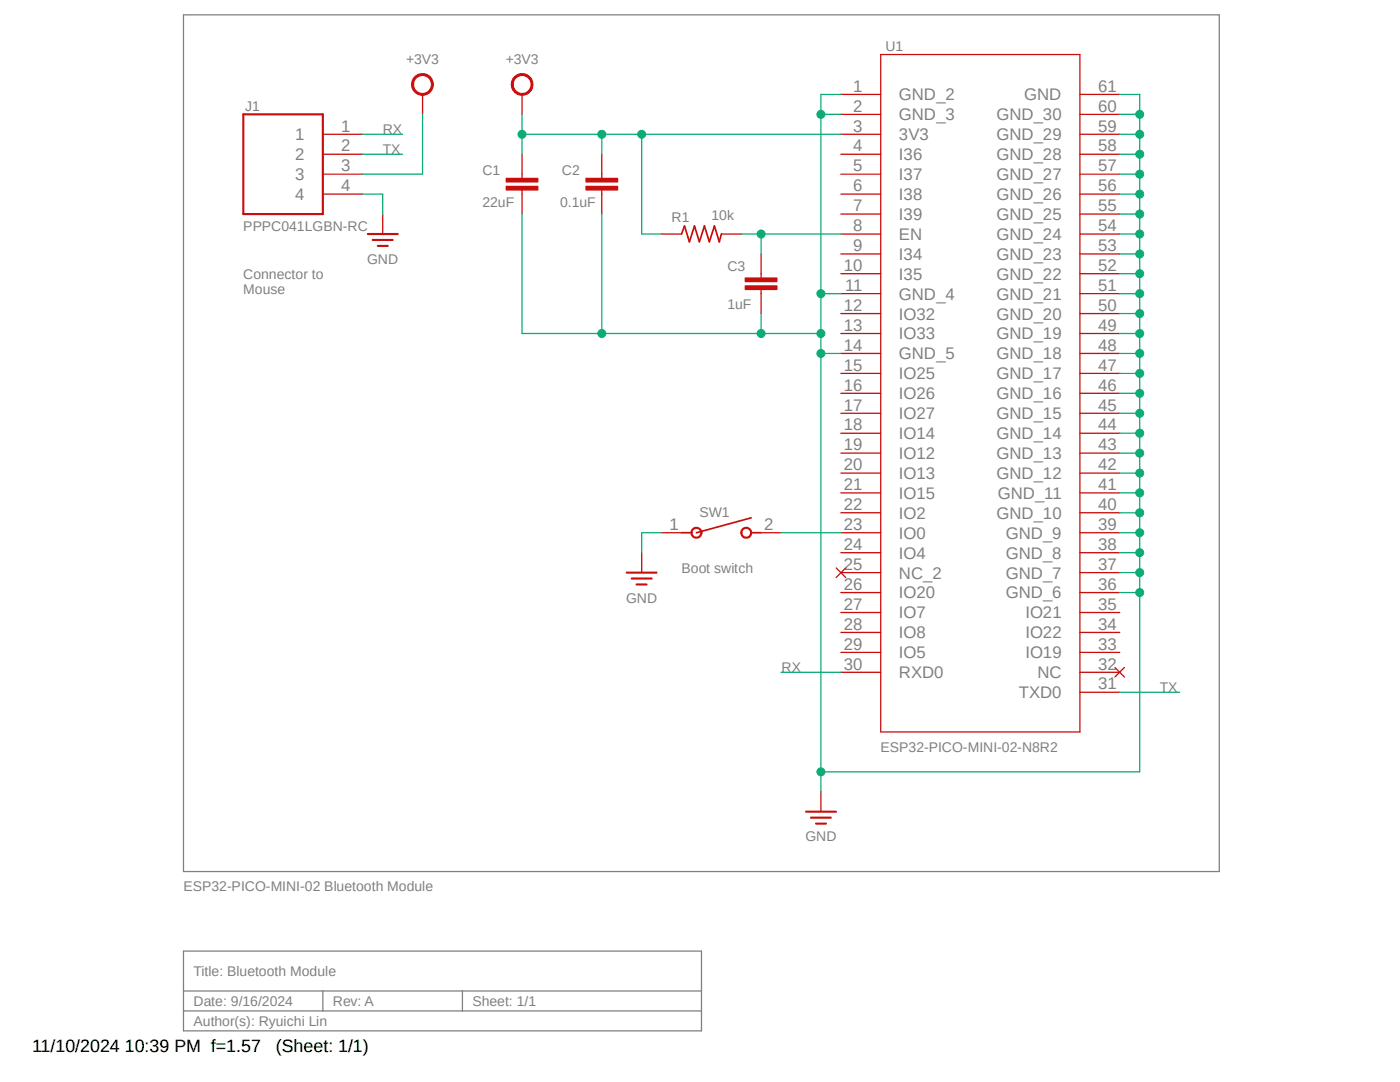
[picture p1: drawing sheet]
<svg xmlns="http://www.w3.org/2000/svg" width="279mm" height="216mm" viewBox="0 0 279 216" stroke-linecap="round" stroke-linejoin="round" font-family="sans-serif">
<path d="M35.8 2.8l207.7 203.1M243.5 2.8l-207.7 203.1" fill="none" stroke="#fff" stroke-width=".2"/>
<path d="M36.6 3h206.7v170.9h-206.7zM36.6 189.8h103.4v15.9h-103.4zM36.6 197.7h103.4M64.4 197.7v4M92.3 197.7v4M36.6 201.7h103.4" fill="none" stroke="#808080" stroke-width=".25"/>
<path d="M104.2 34.8v.8M104.2 37.9v.8" fill="none" stroke="#c90d0c" stroke-width=".25"/>
<path d="M101 37.2h6.4v.7h-6.4z" fill-rule="evenodd" fill="#c90d0c"/>
<path d="M101 37.2h6.4v.7h-6.4z" fill="none" stroke="#c90d0c" stroke-width=".2"/>
<path d="M101 35.6h6.4v.7h-6.4z" fill-rule="evenodd" fill="#c90d0c"/>
<path d="M101 35.6h6.4v.7h-6.4z" fill="none" stroke="#c90d0c" stroke-width=".2"/>
<path d="M104.2 30.8v4M104.2 38.7v4M120.1 34.8v.8M120.1 37.9v.8" fill="none" stroke="#c90d0c" stroke-width=".25"/>
<path d="M116.9 37.2h6.4v.7h-6.4z" fill-rule="evenodd" fill="#c90d0c"/>
<path d="M116.9 37.2h6.4v.7h-6.4z" fill="none" stroke="#c90d0c" stroke-width=".2"/>
<path d="M116.9 35.6h6.4v.7h-6.4z" fill-rule="evenodd" fill="#c90d0c"/>
<path d="M116.9 35.6h6.4v.7h-6.4z" fill="none" stroke="#c90d0c" stroke-width=".2"/>
<path d="M120.1 30.8v4M120.1 38.7v4M151.9 54.6v.8M151.9 57.8v.8" fill="none" stroke="#c90d0c" stroke-width=".25"/>
<path d="M148.7 57h6.4v.8h-6.4z" fill-rule="evenodd" fill="#c90d0c"/>
<path d="M148.7 57h6.4v.8h-6.4z" fill="none" stroke="#c90d0c" stroke-width=".2"/>
<path d="M148.7 55.5h6.4v.7h-6.4z" fill-rule="evenodd" fill="#c90d0c"/>
<path d="M148.7 55.5h6.4v.7h-6.4z" fill="none" stroke="#c90d0c" stroke-width=".2"/>
<g fill="none" stroke="#c90d0c" stroke-width=".25">
<path d="M167.8 18.8h8M175.8 10.9h39.7v135.1h-39.7zM215.5 18.8h8M64.4 26.8h8M64.4 30.8h8M64.4 34.8h8M64.4 38.7h8M167.8 26.8h8M167.8 30.8h8M167.8 34.8h8M167.8 38.7h8M167.8 22.8h8"/>
<path d="M215.5 26.8h8M215.5 30.8h8M215.5 34.8h8M215.5 38.7h8M215.5 22.8h8M76.4 42.7v4M132 46.7h4M144 46.7h4M151.9 50.7v3.9M151.9 58.6v4M167.8 46.7h8M167.8 42.7h8"/>
<path d="M167.8 50.7h8M167.8 54.6h8M167.8 58.6h8M215.5 46.7h8M215.5 42.7h8M215.5 50.7h8M215.5 54.6h8M215.5 58.6h8M167.8 62.6h8M167.8 66.5h8M167.8 70.5h8M167.8 74.5h8"/>
<path d="M167.8 78.5h8M215.5 62.6h8M215.5 66.5h8M215.5 70.5h8M215.5 74.5h8M215.5 78.5h8M167.8 82.5h8M167.8 86.4h8M167.8 90.4h8M167.8 94.4h8M167.8 98.3h8M215.5 82.5h8"/>
<path d="M215.5 86.4h8M215.5 90.4h8M215.5 94.4h8M215.5 98.3h8M132 106.3h4M151.9 106.3h4M166.9 113.3l1.9 1.9M167.8 106.3h8M167.8 102.3h8M167.8 110.3h8M167.8 114.3h8M167.8 118.2h8"/>
<path d="M168.8 113.3l-1.9 1.9M215.5 106.3h8M215.5 102.3h8M215.5 110.3h8M215.5 114.3h8M215.5 118.2h8M167.8 122.2h8M167.8 126.2h8M167.8 130.2h8M167.8 134.2h8M215.5 122.2h8M215.5 126.2h8"/>
<path d="M215.5 130.2h8M215.5 134.2h8M215.5 138.1h8M222.5 133.2l1.9 1.9M224.4 133.2l-1.9 1.9M163.8 158v4"/>
</g>
<path d="M136 46.7l.6-1.6 1 3.2 1-3.2 1 3.2 1-3.2 1 3.2 1-3.2 1 3.2 .4-1.6M136 106.3h2M149.9 106.3h2M149.9 103.3l-10.9 3" fill="none" stroke="#c90d0c" stroke-width=".34"/>
<g fill="none" stroke="#c90d0c" stroke-width=".42">
<path d="M48.6 22.8h15.8v19.9h-15.8zM73.4 46.7h6M74.4 47.9h4M75.4 49.1h2M160.9 162h5.9M161.8 163.2h4M162.9 164.3h1.9"/>
<circle cx="139" cy="106.3" r="1.01"/>
<circle cx="148.9" cy="106.3" r="1"/>
</g>
<path d="M82.9 15.2a2.18 2.18 0 0 1 3.4 .7 2.18 2.18 0 0 1-1.5 3.1 2.18 2.18 0 0 1-2.7-2.2h.4a1.78 1.78 0 0 1 2.5-1.6 1.78 1.78 0 0 1 .7 2.8 1.78 1.78 0 0 1-2.9-.2l-.3-1h-.4l.4-1.1z" fill-rule="evenodd" fill="#c90d0c"/>
<path d="M82.9 15.2a2.18 2.18 0 0 1 3.4 .7 2.18 2.18 0 0 1-1.5 3.1 2.18 2.18 0 0 1-2.7-2.2h.4a1.78 1.78 0 0 1 2.5-1.6 1.78 1.78 0 0 1 .7 2.8 1.78 1.78 0 0 1-2.9-.2l-.3-1h-.4l.4-1.1z" fill="none" stroke="#c90d0c" stroke-width=".2"/>
<path d="M84.3 18.8v4" fill="none" stroke="#c90d0c" stroke-width=".25"/>
<path d="M102.8 15.2a2.18 2.18 0 0 1 3.4 .7 2.18 2.18 0 0 1-1.5 3.1 2.18 2.18 0 0 1-2.7-2.2h.4a1.79 1.79 0 0 1 2.5-1.6 1.79 1.79 0 0 1 .5 2.9 1.79 1.79 0 0 1-2.9-.7l-.1-.6h-.4l.4-1.1z" fill-rule="evenodd" fill="#c90d0c"/>
<path d="M102.8 15.2a2.18 2.18 0 0 1 3.4 .7 2.18 2.18 0 0 1-1.5 3.1 2.18 2.18 0 0 1-2.7-2.2h.4a1.79 1.79 0 0 1 2.5-1.6 1.79 1.79 0 0 1 .5 2.9 1.79 1.79 0 0 1-2.9-.7l-.1-.6h-.4l.4-1.1z" fill="none" stroke="#c90d0c" stroke-width=".2"/>
<path d="M104.2 18.8v4M128.1 110.3v4" fill="none" stroke="#c90d0c" stroke-width=".25"/>
<path d="M125.1 114.3h5.9M126.1 115.4h3.9M127 116.6h2" fill="none" stroke="#c90d0c" stroke-width=".42"/>
<g fill="none" stroke="#0dab76" stroke-width=".25">
<path d="M167.8 18.8h-4v139.2M223.5 18.8h4v135.2h-63.7M72.4 38.7h4v4M163.8 22.8h4M223.5 38.7h4M223.5 22.8h4M223.5 26.8h4M223.5 30.8h4M223.5 34.8h4M104.2 42.7v23.8h59.6M120.1 42.7v23.8M163.8 58.6h4"/>
<path d="M223.5 42.7h4M223.5 46.7h4M223.5 50.7h4M223.5 54.6h4M223.5 58.6h4M151.9 62.6v3.9M163.8 70.5h4M223.5 62.6h4M223.5 66.5h4M223.5 70.5h4M223.5 74.5h4M223.5 78.5h4"/>
<path d="M223.5 82.5h4M223.5 86.4h4M223.5 90.4h4M223.5 94.4h4M223.5 98.3h4M223.5 102.3h4M223.5 106.3h4M223.5 110.3h4M223.5 114.3h4M223.5 118.2h4"/>
</g>
<circle cx="163.8" cy="22.8" r=".8" fill="#0dab76"/>
<circle cx="163.8" cy="22.8" r=".8" fill="none" stroke="#0dab76" stroke-width=".2"/>
<circle cx="163.8" cy="58.6" r=".8" fill="#0dab76"/>
<circle cx="163.8" cy="58.6" r=".8" fill="none" stroke="#0dab76" stroke-width=".2"/>
<circle cx="163.8" cy="66.6" r=".8" fill="#0dab76"/>
<circle cx="163.8" cy="66.6" r=".8" fill="none" stroke="#0dab76" stroke-width=".2"/>
<circle cx="163.8" cy="70.5" r=".8" fill="#0dab76"/>
<circle cx="163.8" cy="70.5" r=".8" fill="none" stroke="#0dab76" stroke-width=".2"/>
<circle cx="163.8" cy="154" r=".8" fill="#0dab76"/>
<circle cx="163.8" cy="154" r=".8" fill="none" stroke="#0dab76" stroke-width=".2"/>
<circle cx="227.5" cy="118.2" r=".8" fill="#0dab76"/>
<circle cx="227.5" cy="118.2" r=".8" fill="none" stroke="#0dab76" stroke-width=".2"/>
<circle cx="227.5" cy="114.3" r=".8" fill="#0dab76"/>
<circle cx="227.5" cy="114.3" r=".8" fill="none" stroke="#0dab76" stroke-width=".2"/>
<circle cx="227.5" cy="110.3" r=".8" fill="#0dab76"/>
<circle cx="227.5" cy="110.3" r=".8" fill="none" stroke="#0dab76" stroke-width=".2"/>
<circle cx="227.5" cy="106.3" r=".8" fill="#0dab76"/>
<circle cx="227.5" cy="106.3" r=".8" fill="none" stroke="#0dab76" stroke-width=".2"/>
<circle cx="227.5" cy="102.3" r=".8" fill="#0dab76"/>
<circle cx="227.5" cy="102.3" r=".8" fill="none" stroke="#0dab76" stroke-width=".2"/>
<circle cx="227.5" cy="98.3" r=".8" fill="#0dab76"/>
<circle cx="227.5" cy="98.3" r=".8" fill="none" stroke="#0dab76" stroke-width=".2"/>
<circle cx="227.5" cy="94.4" r=".8" fill="#0dab76"/>
<circle cx="227.5" cy="94.4" r=".8" fill="none" stroke="#0dab76" stroke-width=".2"/>
<circle cx="227.5" cy="90.4" r=".8" fill="#0dab76"/>
<circle cx="227.5" cy="90.4" r=".8" fill="none" stroke="#0dab76" stroke-width=".2"/>
<circle cx="227.5" cy="86.4" r=".8" fill="#0dab76"/>
<circle cx="227.5" cy="86.4" r=".8" fill="none" stroke="#0dab76" stroke-width=".2"/>
<circle cx="227.5" cy="82.5" r=".8" fill="#0dab76"/>
<circle cx="227.5" cy="82.5" r=".8" fill="none" stroke="#0dab76" stroke-width=".2"/>
<circle cx="227.5" cy="78.5" r=".8" fill="#0dab76"/>
<circle cx="227.5" cy="78.5" r=".8" fill="none" stroke="#0dab76" stroke-width=".2"/>
<circle cx="227.5" cy="74.5" r=".8" fill="#0dab76"/>
<circle cx="227.5" cy="74.5" r=".8" fill="none" stroke="#0dab76" stroke-width=".2"/>
<circle cx="227.5" cy="70.5" r=".8" fill="#0dab76"/>
<circle cx="227.5" cy="70.5" r=".8" fill="none" stroke="#0dab76" stroke-width=".2"/>
<circle cx="227.5" cy="66.6" r=".8" fill="#0dab76"/>
<circle cx="227.5" cy="66.6" r=".8" fill="none" stroke="#0dab76" stroke-width=".2"/>
<circle cx="227.5" cy="62.6" r=".8" fill="#0dab76"/>
<circle cx="227.5" cy="62.6" r=".8" fill="none" stroke="#0dab76" stroke-width=".2"/>
<circle cx="227.5" cy="58.6" r=".8" fill="#0dab76"/>
<circle cx="227.5" cy="58.6" r=".8" fill="none" stroke="#0dab76" stroke-width=".2"/>
<circle cx="227.5" cy="54.6" r=".8" fill="#0dab76"/>
<circle cx="227.5" cy="54.6" r=".8" fill="none" stroke="#0dab76" stroke-width=".2"/>
<circle cx="227.5" cy="50.7" r=".8" fill="#0dab76"/>
<circle cx="227.5" cy="50.7" r=".8" fill="none" stroke="#0dab76" stroke-width=".2"/>
<circle cx="227.5" cy="46.7" r=".8" fill="#0dab76"/>
<circle cx="227.5" cy="46.7" r=".8" fill="none" stroke="#0dab76" stroke-width=".2"/>
<circle cx="227.5" cy="42.7" r=".8" fill="#0dab76"/>
<circle cx="227.5" cy="42.7" r=".8" fill="none" stroke="#0dab76" stroke-width=".2"/>
<circle cx="227.5" cy="38.7" r=".8" fill="#0dab76"/>
<circle cx="227.5" cy="38.7" r=".8" fill="none" stroke="#0dab76" stroke-width=".2"/>
<circle cx="227.5" cy="34.8" r=".8" fill="#0dab76"/>
<circle cx="227.5" cy="34.8" r=".8" fill="none" stroke="#0dab76" stroke-width=".2"/>
<circle cx="227.5" cy="30.8" r=".8" fill="#0dab76"/>
<circle cx="227.5" cy="30.8" r=".8" fill="none" stroke="#0dab76" stroke-width=".2"/>
<circle cx="227.5" cy="26.8" r=".8" fill="#0dab76"/>
<circle cx="227.5" cy="26.8" r=".8" fill="none" stroke="#0dab76" stroke-width=".2"/>
<circle cx="227.5" cy="22.8" r=".8" fill="#0dab76"/>
<circle cx="227.5" cy="22.8" r=".8" fill="none" stroke="#0dab76" stroke-width=".2"/>
<circle cx="151.9" cy="66.6" r=".8" fill="#0dab76"/>
<circle cx="151.9" cy="66.6" r=".8" fill="none" stroke="#0dab76" stroke-width=".2"/>
<circle cx="120.1" cy="66.6" r=".8" fill="#0dab76"/>
<circle cx="120.1" cy="66.6" r=".8" fill="none" stroke="#0dab76" stroke-width=".2"/>
<path d="M72.4 30.8h7.9M72.4 26.8h7.9M84.3 22.8v12h-11.9M104.2 26.8h63.6M104.2 22.8v8M120.1 26.8v4M128.1 26.8v19.9h3.9M132 106.3h-3.9v4M155.9 134.2h11.9M223.5 138.1h11.9" fill="none" stroke="#0dab76" stroke-width=".25"/>
<circle cx="128.1" cy="26.8" r=".8" fill="#0dab76"/>
<circle cx="128.1" cy="26.8" r=".8" fill="none" stroke="#0dab76" stroke-width=".2"/>
<circle cx="104.2" cy="26.8" r=".8" fill="#0dab76"/>
<circle cx="104.2" cy="26.8" r=".8" fill="none" stroke="#0dab76" stroke-width=".2"/>
<circle cx="120.1" cy="26.8" r=".8" fill="#0dab76"/>
<circle cx="120.1" cy="26.8" r=".8" fill="none" stroke="#0dab76" stroke-width=".2"/>
<path d="M148 46.7h19.8M151.9 46.7v4" fill="none" stroke="#0dab76" stroke-width=".25"/>
<circle cx="151.9" cy="46.7" r=".8" fill="#0dab76"/>
<circle cx="151.9" cy="46.7" r=".8" fill="none" stroke="#0dab76" stroke-width=".2"/>
<path d="M155.9 106.3h11.9" fill="none" stroke="#0dab76" stroke-width=".25"/>
<g font-size="3.6">
<text x="6.4" y="209.9">11/10/2024 10:39 PM f=1.57</text>
<text x="55" y="209.9">(Sheet: 1/1)</text>
</g>
<g font-size="3.3" fill="#808080">
<text x="170.3" y="18.3">1</text>
<text x="170.3" y="22.3">2</text>
<text x="179.4" y="20">GND_2</text>
<text x="204.4" y="20">GND</text>
<text x="219.2" y="22.3">60</text>
<text x="219.2" y="18.3">61</text>
<text x="58.9" y="28">1</text>
<text x="68.1" y="26.2">1</text>
<text x="170.3" y="26.2">3</text>
<text x="179.4" y="24">GND_3</text>
<text x="179.4" y="28">3V3</text>
<text x="198.9" y="28">GND_29</text>
<text x="198.9" y="24">GND_30</text>
<text x="219.2" y="26.2">59</text>
<text x="58.9" y="32">2</text>
<text x="58.9" y="35.9">3</text>
<text x="68.1" y="30.2">2</text>
<text x="68.1" y="34.2">3</text>
<text x="170.3" y="30.2">4</text>
<text x="170.3" y="34.2">5</text>
<text x="179.4" y="32">I36</text>
<text x="179.4" y="35.9">I37</text>
<text x="198.9" y="35.9">GND_27</text>
<text x="198.9" y="32">GND_28</text>
<text x="219.2" y="34.2">57</text>
<text x="219.2" y="30.2">58</text>
<text x="58.9" y="39.9">4</text>
<text x="68.1" y="38.2">4</text>
<text x="170.3" y="38.2">6</text>
<text x="179.4" y="39.9">I38</text>
<text x="198.9" y="39.9">GND_26</text>
<text x="219.2" y="38.2">56</text>
<text x="170.3" y="42.2">7</text>
<text x="170.3" y="46.1">8</text>
<text x="179.4" y="43.9">I39</text>
<text x="179.4" y="47.9">EN</text>
<text x="198.9" y="47.8">GND_24</text>
<text x="198.9" y="43.9">GND_25</text>
<text x="219.2" y="46.1">54</text>
<text x="219.2" y="42.2">55</text>
<text x="170.3" y="50.1">9</text>
<text x="179.4" y="51.9">I34</text>
<text x="198.9" y="51.8">GND_23</text>
<text x="219.2" y="50.1">53</text>
<text x="168.4" y="54.1">10</text>
<text x="168.7" y="58">11</text>
<text x="179.4" y="55.8">I35</text>
<text x="179.4" y="59.8">GND_4</text>
<text x="198.9" y="59.8">GND_21</text>
<text x="198.9" y="55.8">GND_22</text>
<text x="219.2" y="58">51</text>
<text x="219.2" y="54.1">52</text>
<text x="168.4" y="62">12</text>
<text x="168.4" y="66">13</text>
<text x="179.4" y="63.8">IO32</text>
<text x="198.9" y="63.8">GND_20</text>
<text x="219.2" y="66">49</text>
<text x="219.2" y="62">50</text>
<text x="168.4" y="70">14</text>
<text x="179.4" y="67.7">IO33</text>
<text x="179.4" y="71.7">GND_5</text>
<text x="198.9" y="71.7">GND_18</text>
<text x="198.9" y="67.7">GND_19</text>
<text x="219.2" y="70">48</text>
<text x="168.4" y="74">15</text>
<text x="168.4" y="77.9">16</text>
<text x="179.4" y="75.7">IO25</text>
<text x="198.9" y="75.7">GND_17</text>
<text x="219.2" y="77.9">46</text>
<text x="219.2" y="74">47</text>
<text x="168.4" y="81.9">17</text>
<text x="179.4" y="79.7">IO26</text>
<text x="179.4" y="83.7">IO27</text>
<text x="198.9" y="83.7">GND_15</text>
<text x="198.9" y="79.7">GND_16</text>
<text x="219.2" y="81.9">45</text>
<text x="168.4" y="85.9">18</text>
<text x="168.4" y="89.9">19</text>
<text x="179.4" y="87.6">IO14</text>
<text x="198.9" y="87.6">GND_14</text>
<text x="219.2" y="89.9">43</text>
<text x="219.2" y="85.9">44</text>
<text x="168.4" y="93.8">20</text>
<text x="179.4" y="91.6">IO12</text>
<text x="179.4" y="95.6">IO13</text>
<text x="198.9" y="95.5">GND_12</text>
<text x="198.9" y="91.6">GND_13</text>
<text x="219.2" y="93.8">42</text>
<text x="168.4" y="97.8">21</text>
<text x="168.4" y="101.8">22</text>
<text x="179.4" y="99.6">IO15</text>
<text x="199.1" y="99.5">GND_11</text>
<text x="219.2" y="101.8">40</text>
<text x="219.2" y="97.8">41</text>
<text x="133.6" y="105.7">1</text>
<text x="152.5" y="105.7">2</text>
<text x="168.4" y="105.7">23</text>
<text x="179.4" y="103.5">IO2</text>
<text x="179.4" y="107.5">IO0</text>
<text x="198.9" y="103.5">GND_10</text>
<text x="200.7" y="107.5">GND_9</text>
<text x="219.2" y="105.7">39</text>
<text x="168.4" y="109.7">24</text>
<text x="168.4" y="113.7">25</text>
<text x="179.4" y="111.5">IO4</text>
<text x="200.7" y="111.5">GND_8</text>
<text x="219.2" y="113.7">37</text>
<text x="219.2" y="109.7">38</text>
<text x="168.4" y="117.7">26</text>
<text x="179.4" y="115.4">NC_2</text>
<text x="179.4" y="119.4">IO20</text>
<text x="200.7" y="119.4">GND_6</text>
<text x="200.7" y="115.4">GND_7</text>
<text x="219.2" y="117.7">36</text>
<text x="168.4" y="121.7">27</text>
<text x="168.4" y="125.6">28</text>
<text x="179.4" y="123.4">IO7</text>
<text x="204.6" y="123.4">IO21</text>
<text x="219.2" y="125.6">34</text>
<text x="219.2" y="121.7">35</text>
<text x="168.4" y="129.6">29</text>
<text x="179.4" y="127.4">IO8</text>
<text x="179.4" y="131.4">IO5</text>
<text x="204.6" y="131.4">IO19</text>
<text x="204.6" y="127.4">IO22</text>
<text x="219.2" y="129.6">33</text>
<text x="168.4" y="133.6">30</text>
<text x="179.4" y="135.3">RXD0</text>
<text x="207.1" y="135.3">NC</text>
<text x="219.2" y="137.5">31</text>
<text x="219.2" y="133.6">32</text>
<text x="203.3" y="139.3">TXD0</text>
</g>
<g font-size="2.8" fill="#808080">
<text x="176.7" y="10.2">U1</text>
<text x="81" y="12.9">+3V3</text>
<text x="100.9" y="12.9">+3V3</text>
<text x="48.9" y="22.2">J1</text>
<text x="76.4" y="26.8">RX</text>
<text x="76.4" y="30.8">TX</text>
<text x="96.3" y="35">C1</text>
<text x="112.1" y="35">C2</text>
<text x="96.3" y="41.3">22uF</text>
<text x="111.8" y="41.3">0.1uF</text>
<text x="48.6" y="46.1">PPPC041LGBN-RC</text>
<text x="134" y="44.3">R1</text>
<text x="142" y="43.9">10k</text>
<text x="73.3" y="52.6">GND</text>
<text x="48.6" y="55.6">Connector to</text>
<text x="48.6" y="58.6">Mouse</text>
<text x="145.2" y="54">C3</text>
<text x="145.2" y="61.6">1uF</text>
<text x="139.6" y="103.1">SW1</text>
<text x="136" y="114.3">Boot switch</text>
<text x="125" y="120.2">GND</text>
<text x="156" y="134.2">RX</text>
<text x="231.4" y="138.1">TX</text>
<text x="175.7" y="150.1">ESP32-PICO-MINI-02-N8R2</text>
<text x="160.7" y="167.9">GND</text>
<text x="36.6" y="177.9">ESP32-PICO-MINI-02 Bluetooth Module</text>
<text x="38.6" y="194.7">Title: Bluetooth Module</text>
<text x="38.6" y="200.7">Date: 9/16/2024</text>
<text x="66.4" y="200.7">Rev: A</text>
<text x="94.3" y="200.7">Sheet: 1/1</text>
<text x="38.6" y="204.7">Author(s): Ryuichi Lin</text>
</g>
</svg>
